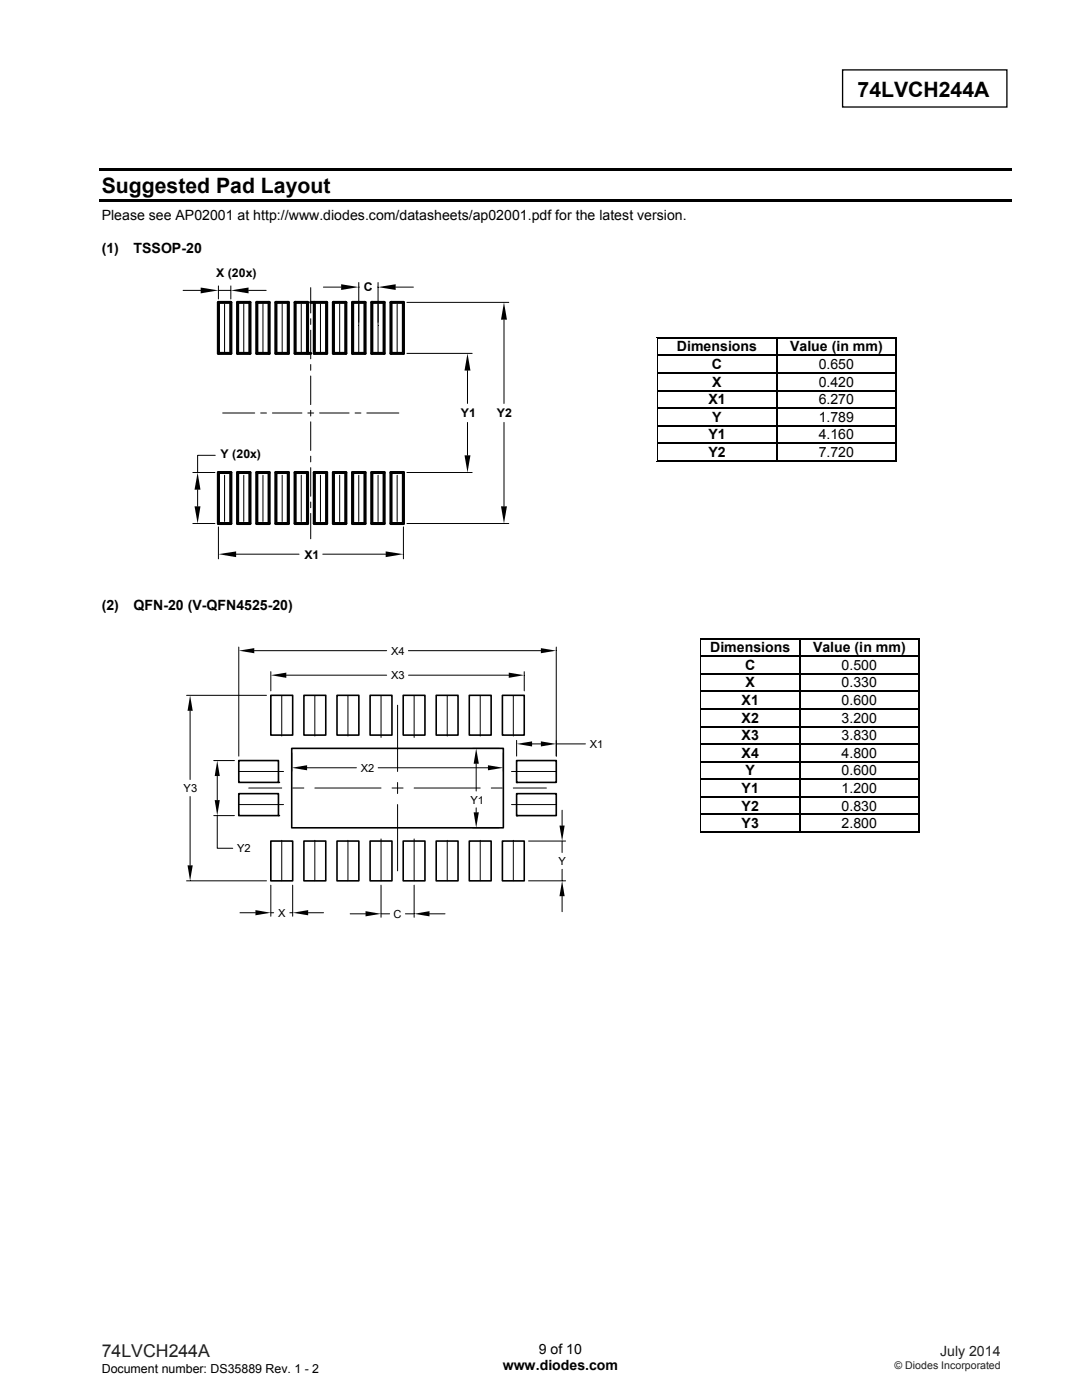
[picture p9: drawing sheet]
<svg xmlns="http://www.w3.org/2000/svg" width="216mm" height="279mm" viewBox="0 0 216 279" stroke-linecap="round" stroke-linejoin="round" font-family="sans-serif">
<path d="M168.1 13.9h32.8v7.5h-32.8z" fill="none" stroke="#000" stroke-width=".26"/>
<g fill="#000">
<path d="M19.8 33.6h182v.5h-182zM19.8 39.7h182v.6h-182zM131.1 67.3v.2zM131.1 67.3l.2 .1zM131.1 70.8v.3zM131.1 74.3v.3zM131.1 77.8v.3zM131.2 67.4l.1 .1zM131.2 70.8l.1 .3zM131.2 74.3l.1 .3zM131.2 77.8l.1 .3zM154.9 67.5h.2z"/>
<path d="M154.9 67.3l.2 .1zM154.9 67.4l.2 .1zM154.9 70.8h.2v.3h-.2zM154.9 74.3h.2v.3h-.2zM154.9 77.8h.2v.3h-.2zM178.7 67.3l.2 .1zM178.7 67.4l.1 .1zM178.7 70.8l.1 .3zM178.7 74.3l.1 .3zM178.7 77.8l.1 .3zM178.9 67.3v.2zM178.9 70.8v.3z"/>
<path d="M178.9 74.3v.3zM178.9 77.8v.3zM131.1 81.3v.3zM131.1 84.8v.3zM131.1 88.3v.3zM131.1 92l.2 .1zM131.2 81.3l.1 .3zM131.2 84.8l.1 .3zM131.2 88.3l.1 .3zM131.2 91.9h.1zM154.9 81.3h.2v.3h-.2zM154.9 84.8h.2v.3h-.2z"/>
<path d="M154.9 88.3h.2v.3h-.2zM178.7 81.3l.1 .3zM178.7 84.8l.1 .3zM178.7 88.3l.1 .3zM178.7 92l.2 .1zM178.7 91.9h.1zM178.9 81.3v.3zM178.9 84.8v.3zM178.9 88.3v.3zM178.9 91.9v.2zM139.7 127.3v.3zM139.7 127.3l.2 .1z"/>
<path d="M139.7 130.8v.3zM139.7 134.3v.3zM139.7 137.8v.3zM139.8 127.5l.1 .1zM139.8 130.8l.1 .3zM139.8 134.3l.1 .3zM139.8 137.8l.1 .3zM159.5 127.6h.3zM159.5 127.3l.3 .1zM159.5 127.5l.3 .1zM159.5 130.8h.3v.3h-.3zM159.5 134.3h.3v.3h-.3z"/>
<path d="M159.5 137.8h.3v.3h-.3zM183.2 127.3l.3 .1zM183.2 127.5l.1 .1zM183.2 130.8l.1 .3zM183.2 134.3l.1 .3zM183.2 137.8l.1 .3zM183.4 127.3l.1 .3zM183.4 130.8l.1 .3zM183.4 134.3l.1 .3zM183.4 137.8l.1 .3zM139.7 141.4v.2zM139.7 144.9v.2z"/>
<path d="M139.7 148.4v.3zM139.7 151.9v.3zM139.7 155.4v.3zM139.7 158.9v.3zM139.8 141.4l.1 .2zM139.8 144.9l.1 .2zM139.8 148.4l.1 .3zM139.8 151.9l.1 .3zM139.8 155.4l.1 .3zM139.8 158.9l.1 .3zM159.5 141.4h.3v.2h-.3zM159.5 144.9h.3v.2h-.3z"/>
<path d="M159.5 148.4h.3v.3h-.3zM159.5 151.9h.3v.3h-.3zM159.5 155.4h.3v.3h-.3zM159.5 158.9h.3v.3h-.3zM183.2 141.4l.1 .2zM183.2 144.9l.1 .2zM183.2 148.4l.1 .3zM183.2 151.9l.1 .3zM183.2 155.4l.1 .3zM183.2 158.9l.1 .3zM183.4 141.4l.1 .2zM183.4 144.9l.1 .2z"/>
<path d="M183.4 148.4l.1 .3zM183.4 151.9l.1 .3zM183.4 155.4l.1 .3zM183.4 158.9l.1 .3zM139.7 162.4v.3zM139.7 166.1l.2 .1zM139.8 162.4l.1 .3zM139.8 165.9l.1 .1zM159.5 162.4h.3v.3h-.3zM183.2 162.4l.1 .3zM183.2 166.1l.3 .1zM183.2 165.9l.1 .1z"/>
<path d="M183.4 162.4l.1 .3zM183.4 165.9l.1 .3z"/>
<circle cx="55.6" cy="156.1" r=".16"/>
<circle cx="103.1" cy="156.1" r=".16"/>
<circle cx="55.6" cy="162.8" r=".16"/>
<circle cx="103.1" cy="162.8" r=".16"/>
</g>
<g fill="none" stroke="#000" stroke-width=".2">
<path d="M36.5 58h3.5M43.6 58h2.5M43.6 57.1v2.6M46.1 57.1v2.6M49.6 58h3.5M62 57.4v5.1M64.5 57.3h3.6M71.6 56.4v13.8M71.6 57.3h.1M75.3 57.3h.1M75.4 56.4v13.8M79 57.3h3.5"/>
<path d="M44.8 60.7v9.5M48.6 60.7v9.5M52.5 60.7v9.5M56.3 60.7v9.5M60.1 60.7v9.5M62 63.6v1.1M62 65.9v5.7M62 72.8v1.1M62 75v5.8M63.9 60.7v9.5M67.8 60.7v9.5M79.2 60.7v9.5"/>
<path d="M81.2 70.5h13M81.2 60.3h20.3M93.3 74v6.5M100.6 63.8v16.7M131.1 67.5v3.3M131.1 71.1v3.2M131.1 74.6v3.2M131.1 78.1v3.2M131.3 67.5v3.3M131.3 71.1v3.2M131.3 74.6v3.2M131.3 78.1v3.2"/>
<path d="M131.3 67.3h23.6M131.3 67.5h23.6M155.1 67.3h23.6M155.1 67.5h23.6M178.7 67.5v3.3M178.7 71.1v3.2M178.7 74.6v3.2M178.7 78.1v3.2M178.9 67.5v3.3M178.9 71.1v3.2M178.9 74.6v3.2M178.9 78.1v3.2"/>
<path d="M38.5 94.3h4.4M39.4 97.7v3.4M42.9 90.9h-3.5v3.4M44.4 82.4h6.4M44.8 94.8v9.3M48.6 94.8v9.3M52 82.4h1.2M52.5 94.8v9.3M54.4 82.4h5.8M56.3 94.8v9.3M60.1 94.8v9.3M61.4 82.4h1.2"/>
<path d="M62 81.9v1.1M62 84.2v5.7M62 91v1.2M62 93.3v5.7M63.8 82.4h5.9M63.9 94.8v9.3M67.8 94.8v9.3M70.8 82.4h1.2M71.6 94.8v9.3M73.2 82.4h6.4M75.4 94.8v9.3M79.2 94.8v9.3"/>
<path d="M81.2 94.3h13M93.3 84.3v6.6M100.6 84.3v16.8M131.1 81.6v3.2M131.1 85.1v3.2M131.1 88.6v3.5M131.3 81.6v3.2M131.3 85.1v3.2M131.3 88.6v3.3h23.6M131.3 92.1h47.4M155.1 91.9h23.6M178.7 81.6v3.2"/>
<path d="M178.7 85.1v3.2M178.7 88.6v3.3M178.9 81.6v3.2M178.9 85.1v3.2M178.9 88.6v3.3M38.5 104.5h4.4M43.6 105.2v6.3M47.1 110.6h12.6M62 100.2v1.1M62 102.5v5M64.4 110.6h12.6M80.5 105.2v6.3"/>
<path d="M81.2 104.5h20.3M37.2 138.8h16M47.6 129.1v21.8M50.7 129.9h26.5M54 134v3.9M56.2 138.8v8.1M57.1 134.7h20.1M62.8 138.8v8.1M69.4 138.8v8.1M76 138.8v8.4M81.5 129.9h26.4M81.5 134.7h20"/>
<path d="M82.6 138.8v8.4M89.2 138.8v8.1M95.8 138.8v8.1M102.4 138.8v8.1M104.6 134v3.9M111 129.1v21.8M139.7 127.6v3.2M139.7 131.1v3.2M139.7 134.6v3.2M139.7 138.1v3.3M139.9 127.6v3.2M139.9 131.1v3.2"/>
<path d="M139.9 134.6v3.2M139.9 138.1v3.3M139.9 127.4h19.6M139.9 127.5h19.6M159.8 127.4h23.4M159.8 127.5h23.4M183.3 127.6v3.2M183.3 131.1v3.2M183.3 134.6v3.2M183.3 138.1v3.3M183.4 127.6v3.2M183.4 131.1v3.2"/>
<path d="M183.4 134.6v3.2M183.4 138.1v3.3M37.9 141.9v13.7M37.9 159v13.7M42.7 151.8h4.1M43.3 154.9v4.8M47.6 154h9M49.6 157.3h6.6M58.2 150.2v3.7M58.4 157.3h2.2M61.3 153.2h9.8M62.8 157.3h13.2"/>
<path d="M75.5 153.2h21.9M78.2 157.3h2.2M79.3 140.7v13.3M79.3 156.2v2.2M82.6 157.3h13.2M94.3 149.4h5.3M95 152.4v5.5M98 157.3h2.2M100.4 150.2v3.7M102.1 154h8.9M102.4 157.3h6.6M103.1 147.8v3.1"/>
<path d="M106.2 148.5h1.7M111 148.5h5.8M139.7 141.6v3.3M139.7 145.1v3.3M139.7 148.7v3.2M139.7 152.2v3.2M139.7 155.7v3.2M139.7 159.2v3.2M139.9 141.6v3.3M139.9 145.1v3.3M139.9 148.7v3.2M139.9 152.2v3.2"/>
<path d="M139.9 155.7v3.2M139.9 159.2v3.2M183.3 141.6v3.3M183.3 145.1v3.3M183.3 148.7v3.2M183.3 152.2v3.2M183.3 155.7v3.2M183.3 159.2v3.2M183.4 141.6v3.3M183.4 145.1v3.3M183.4 148.7v3.2M183.4 152.2v3.2"/>
<path d="M183.4 155.7v3.2M183.4 159.2v3.2M37.2 175.8h16M42.7 162.8h4.1M43.3 162.8v6.5h3.1M47.6 160.6h9M54 176.7v6.2M56.2 167.7v8.1M58.4 176.7v6.2M62.8 167.7v8.1M69.4 167.7v8.1M76 167.4v8.4"/>
<path d="M76 176.7v6.4M79.3 160.6v13.2M82.6 167.4v8.4M82.6 176.7v6.4M89.2 167.7v8.1M94.3 165.2h5.3M95 161.2v.9M95.8 167.7v8.1M102.1 160.6h8.9M102.4 167.7v8.1M105.5 175.8h7.4M105.5 167.9h7.4"/>
<path d="M112.2 161.7v3.1M112.2 167.9v2.2M112.2 173.5v2.3M112.2 178.9v3M139.7 162.7v3.5M139.9 162.7v3.2M139.9 166.2h43.3M139.9 166h19.6M159.8 166h23.4M183.3 162.7v3.2M183.4 162.7v3.2M47.9 182.2h3.1"/>
<path d="M54 182.2h.6M57.8 182.2h.6M61.5 182.2h3.1M69.9 182.4h3M76 182.4h1.7M80.9 182.4h1.7M85.7 182.4h3.1"/>
</g>
<g fill="none" stroke="#000" stroke-width=".25">
<path d="M131.3 70.9h23.6M131.3 74.4h23.6M131.3 77.9h23.6M155 67.5v3.3M155 71.1v3.2M155 74.6v3.2M155 78.1v3.2M155.1 70.9h23.6M155.1 74.4h23.6M155.1 77.9h23.6M131.3 81.4h23.6M131.3 84.9h23.6"/>
<path d="M131.3 88.5h23.6M155 81.6v3.2M155 85.1v3.2M155 88.6v3.3M155.1 81.4h23.6M155.1 84.9h23.6M155.1 88.5h23.6M139.9 131h19.6M139.9 134.5h19.6M139.9 138h19.6M159.6 127.6v3.2M159.6 131.1v3.2"/>
<path d="M159.6 134.6v3.2M159.6 138.1v3.3M159.8 131h23.4M159.8 134.5h23.4M159.8 138h23.4M139.9 141.5h19.6M139.9 145h19.6M139.9 148.5h19.6M139.9 152h19.6M139.9 155.5h19.6M139.9 159h19.6M159.6 141.6v3.3"/>
<path d="M159.6 145.1v3.3M159.6 148.7v3.2M159.6 152.2v3.2M159.6 155.7v3.2M159.6 159.2v3.2M159.8 141.5h23.4M159.8 145h23.4M159.8 148.5h23.4M159.8 152h23.4M159.8 155.5h23.4M159.8 159h23.4M139.9 162.5h19.6"/>
<path d="M159.6 162.7v3.3M159.8 162.5h23.4"/>
</g>
<g fill="none" stroke="#000" stroke-width=".62">
<path d="M43.6 60.3h2.5v10.2h-2.5zM47.4 60.3h2.5v10.2h-2.5zM51.2 60.3h2.5v10.2h-2.5zM55.1 60.3h2.4v10.2h-2.4zM61.4 70.5v-10.2h-2.5v10.2h3.1M62 60.3h3.2v10.2h-2.5v-10.2M66.5 60.3h2.5v10.2h-2.5zM70.4 60.3h2.4v10.2h-2.4zM74.2 60.3h2.4v10.2h-2.4zM78 60.3h2.5v10.2h-2.5zM43.6 94.3h2.5v10.2h-2.5zM47.4 94.3h2.5v10.2h-2.5z"/>
<path d="M51.2 94.3h2.5v10.2h-2.5zM55.1 94.3h2.4v10.2h-2.4zM58.9 94.3h2.5v10.2h-2.5zM62.7 94.3h2.5v10.2h-2.5zM66.5 94.3h2.5v10.2h-2.5zM70.4 94.3h2.4v10.2h-2.4zM74.2 94.3h2.4v10.2h-2.4zM78 94.3h2.5v10.2h-2.5z"/>
</g>
<g fill="#000">
<path d="M40 57.4l3.6 .6-3.6 .5zM46.1 58l3.5-.6v1.1zM68.1 56.7l3.5 .6-3.5 .6zM75.4 57.3l3.6-.6v1.2zM93.3 70.5l.6 3.5h-1.2zM100.6 60.3l.6 3.5h-1.2zM39.4 94.3l.6 3.4h-1.2zM92.7 90.9h1.2l-.6 3.4zM38.8 101h1.2l-.6 3.5zM43.6 110.6l3.5-.6v1.2zM77 110l3.5 .6-3.5 .6zM100 101h1.2l-.6 3.5z"/>
<path d="M47.6 129.9l3.1-.6v1.1zM54 134.7l3.1-.5v1.1zM101.5 134.2l3.1 .5-3.1 .6zM107.9 129.3l3.1 .6-3.1 .5zM37.9 138.8l.6 3.1h-1.1zM43.3 151.8l.6 3.1h-1.1zM42.8 159.7h1.1l-.6 3.1zM58.2 153.2l3.1-.5v1zM95 149.4l.5 3h-1zM97.4 152.7l3 .5-3 .5zM103.1 148.5l3.1-.5v1zM107.9 148l3.1 .5-3.1 .5z"/>
<path d="M37.4 172.7h1.1l-.6 3.1zM94.5 162.1h1l-.5 3.1zM111.6 164.8h1.1l-.5 3.1zM112.2 175.8l.5 3.1h-1.1zM51 181.6l3 .6-3 .5zM58.4 182.2l3.1-.6v1.1zM72.9 181.8l3.1 .6-3.1 .5zM82.6 182.4l3.1-.6v1.1z"/>
</g>
<g fill="none" stroke="#000" stroke-width=".32">
<path d="M54 138.8h4.4v7.9h-4.4zM60.6 138.8h4.4v7.9h-4.4zM67.2 138.8h4.4v7.9h-4.4zM73.9 138.8h4.3v7.9h-4.3zM80.5 138.8h4.3v7.9h-4.3zM87 138.8h4.4v7.9h-4.4zM93.6 138.8h4.4v7.9h-4.4zM100.2 138.8h4.4v7.9h-4.4zM47.6 151.8h8v4.3h-8zM47.6 158.4h8v4.4h-8zM58.2 149.4h42.2v15.8h-42.2zM103.1 151.8h7.9v4.3h-7.9z"/>
<path d="M103.1 158.4h7.9v4.4h-7.9zM54 167.9h4.4v7.9h-4.4zM60.6 167.9h4.4v7.9h-4.4zM67.2 167.9h4.4v7.9h-4.4zM73.9 167.9h4.3v7.9h-4.3zM80.5 167.9h4.3v7.9h-4.3zM87 167.9h4.4v7.9h-4.4zM93.6 167.9h4.4v7.9h-4.4zM100.2 167.9h4.4v7.9h-4.4z"/>
</g>
<g font-size="4.2">
<text x="171.1" y="19.3">74LVCH244A</text>
<text x="20.3" y="38.5">Suggested Pad Layout</text>
</g>
<text font-size="3.5" fill="#231f20" x="20.3" y="270.9">74LVCH244A</text>
<g font-size="2.8">
<text x="20.3" y="43.9">Please see AP02001 at http://www.diodes.com/datasheets/ap02001.pdf for the latest version.</text>
<text x="20.3" y="50.4">(1)</text>
<text x="26.7" y="50.4">TSSOP-20</text>
<text x="135.1" y="70.1">Dimensions</text>
<text x="157.7" y="70.1">Value (in mm)</text>
<text x="142.1" y="73.7">C</text>
<text x="142.1" y="77.2">X</text>
<text x="163.4" y="73.7">0.650</text>
<text x="163.4" y="77.2">0.420</text>
<text x="141.4" y="80.7">X1</text>
<text x="163.4" y="80.7">6.270</text>
<text x="141.4" y="87.7">Y1</text>
<text x="142.1" y="84.2">Y</text>
<text x="163.4" y="87.7">4.160</text>
<text x="163.4" y="84.2">1.789</text>
<text x="141.4" y="91.2">Y2</text>
<text x="163.4" y="91.2">7.720</text>
<text x="20.3" y="121.8">(2)</text>
<text x="26.6" y="121.8">QFN-20 (V-QFN4525-20)</text>
<text x="141.7" y="130.2">Dimensions</text>
<text x="162.2" y="130.2">Value (in mm)</text>
<text x="148.7" y="133.7">C</text>
<text x="148.8" y="137.2">X</text>
<text x="167.9" y="137.2">0.330</text>
<text x="167.9" y="133.7">0.500</text>
<text x="148" y="140.7">X1</text>
<text x="167.9" y="140.7">0.600</text>
<text x="148" y="144.2">X2</text>
<text x="148" y="147.7">X3</text>
<text x="167.9" y="144.2">3.200</text>
<text x="167.9" y="147.7">3.830</text>
<text x="148" y="151.2">X4</text>
<text x="148.8" y="154.7">Y</text>
<text x="167.9" y="154.7">0.600</text>
<text x="167.9" y="151.2">4.800</text>
<text x="148" y="158.3">Y1</text>
<text x="148" y="161.8">Y2</text>
<text x="167.9" y="158.3">1.200</text>
<text x="167.9" y="161.8">0.830</text>
<text x="148" y="165.3">Y3</text>
<text x="167.9" y="165.3">2.800</text>
<text x="100.3" y="273.5">www.diodes.com</text>
<text x="107.5" y="270.2">9 of 10</text>
</g>
<text font-size="2.8" fill="#231f20" x="187.6" y="270.6">July 2014</text>
<text font-size="2.5" x="20.3" y="274">Document number: DS35889 Rev. 1 - 2</text>
<g font-size="2.4">
<text x="43.1" y="55.3">X (20x)</text>
<text x="72.6" y="58.2">C</text>
<text x="92" y="83.3">Y1</text>
<text x="99.1" y="83.3">Y2</text>
<text x="44" y="91.5">Y (20x)</text>
<text x="60.7" y="111.5">X1</text>
</g>
<g font-size="2.2">
<text x="78" y="130.7">X4</text>
<text x="78" y="135.6">X3</text>
<text x="117.7" y="149.3">X1</text>
<text x="72" y="154">X2</text>
<text x="36.6" y="158.1">Y3</text>
<text x="93.9" y="160.4">Y1</text>
<text x="47.3" y="170.1">Y2</text>
<text x="111.4" y="172.6">Y</text>
<text x="55.5" y="182.9">X</text>
<text x="78.5" y="183.2">C</text>
</g>
<text font-size="2.1" fill="#231f20" x="178.5" y="273.2">© Diodes Incorporated</text>
</svg>
